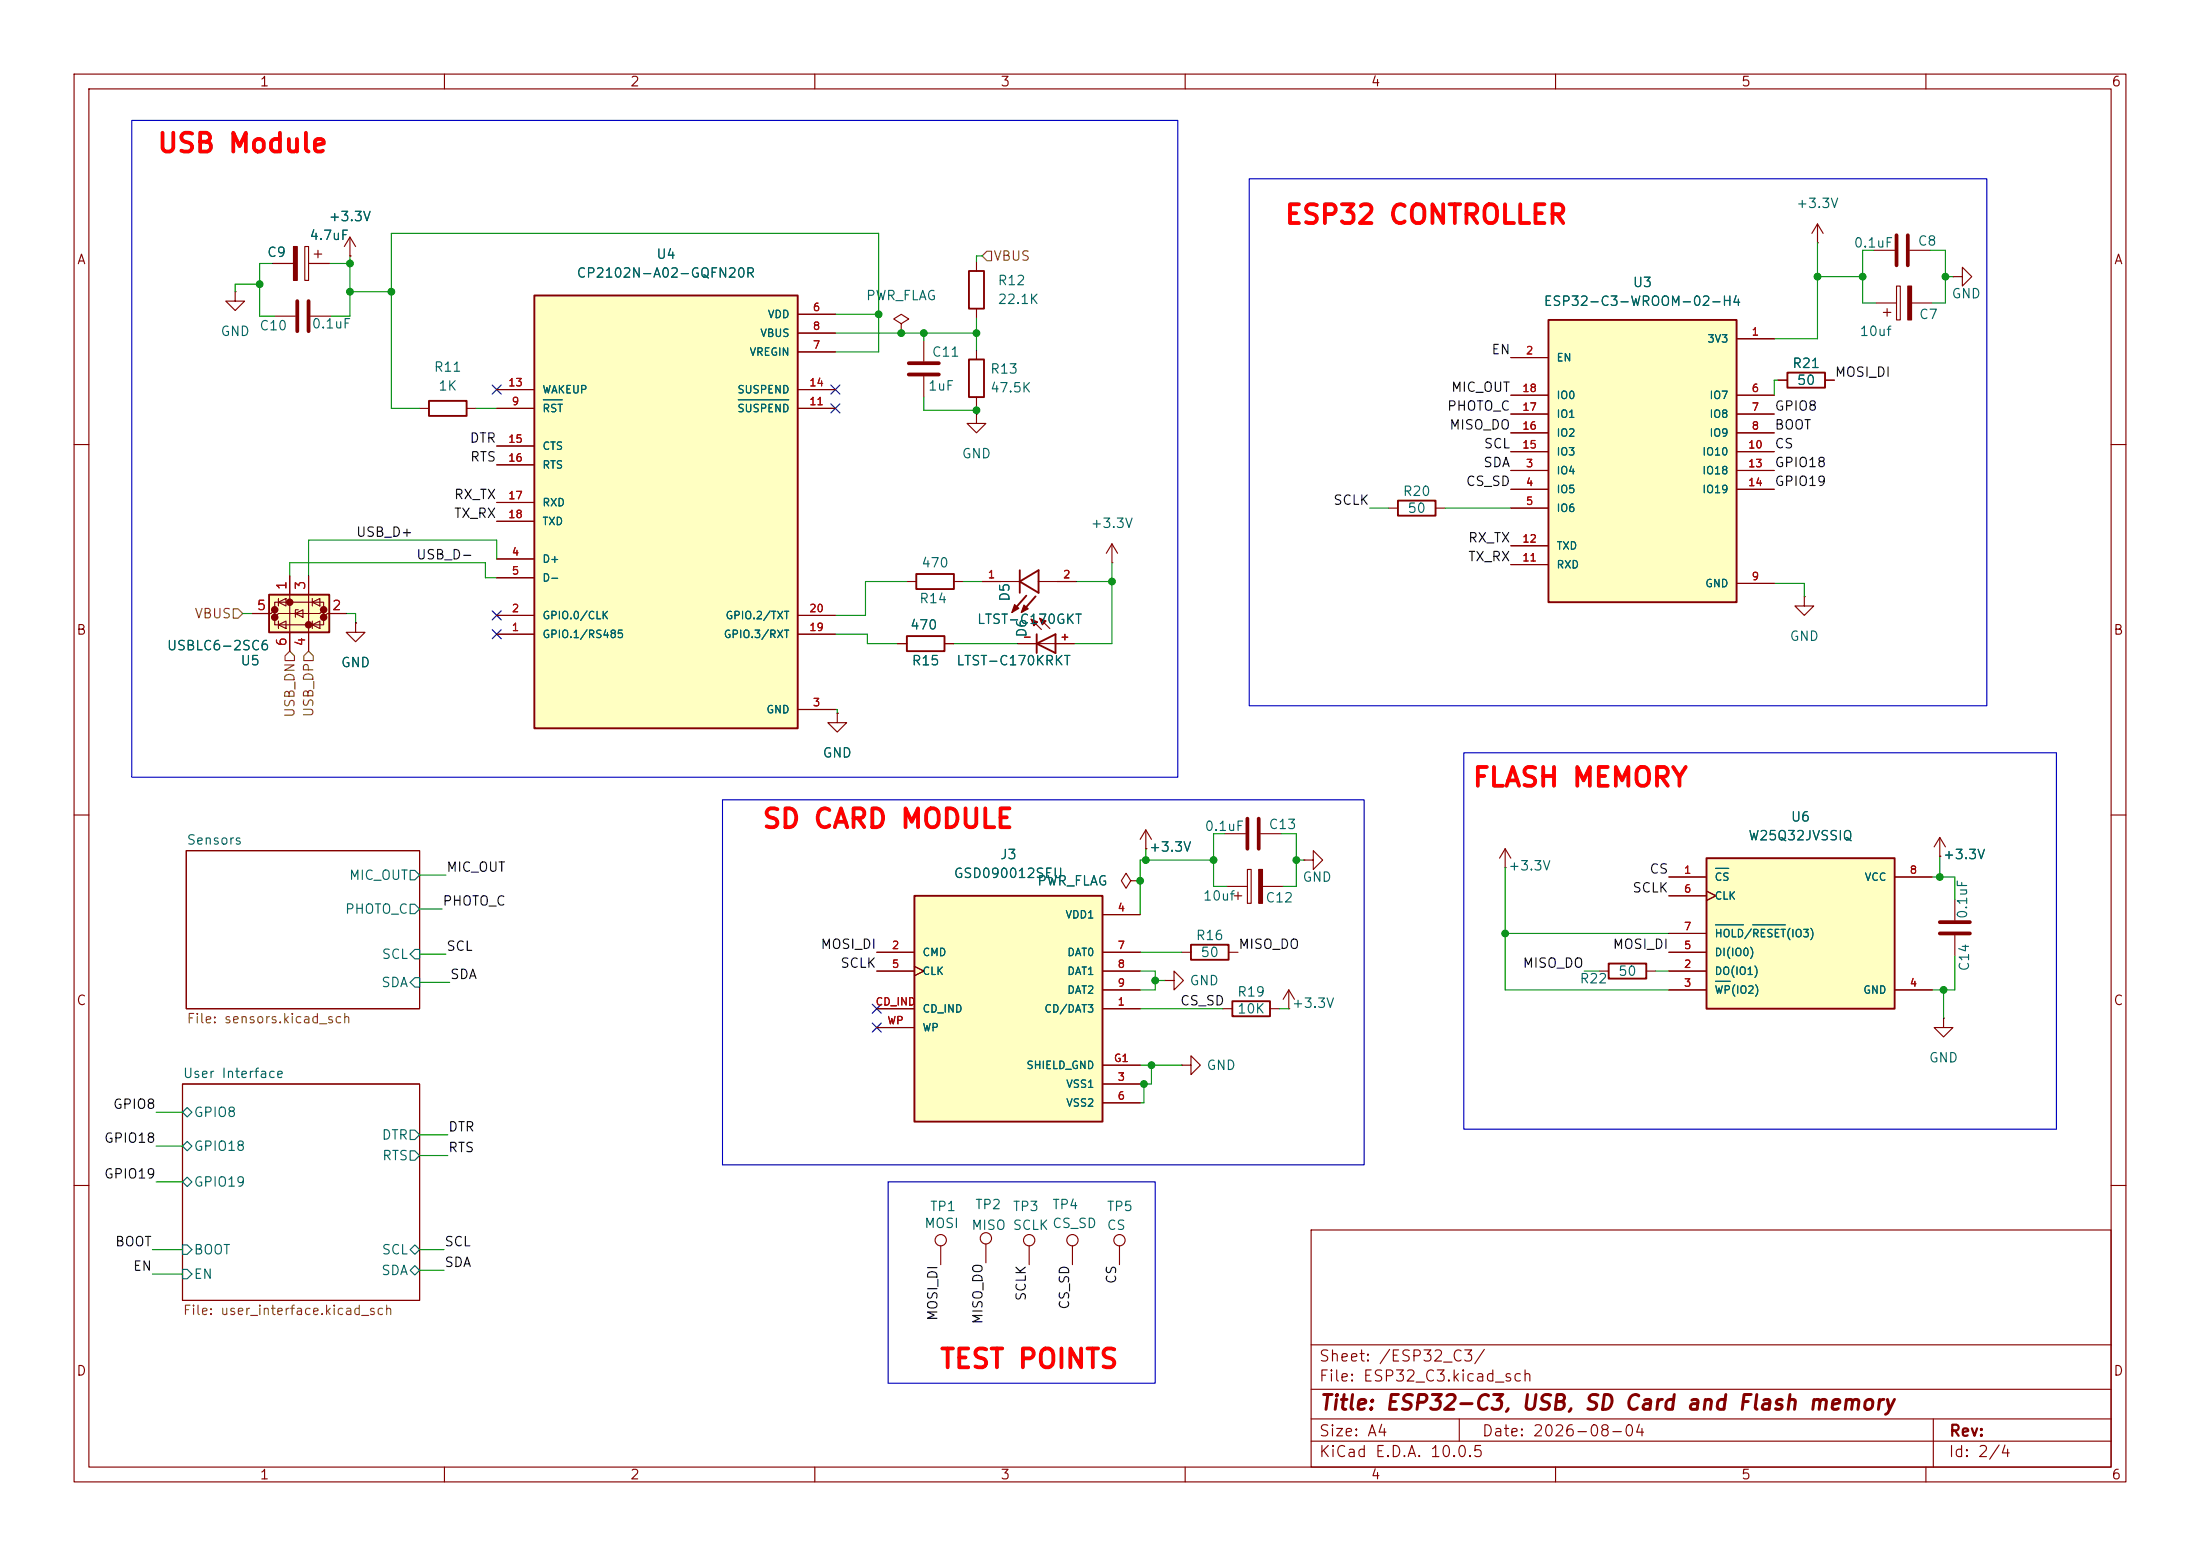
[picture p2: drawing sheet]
<svg xmlns="http://www.w3.org/2000/svg" width="297mm" height="210mm" viewBox="0 0 297 210" stroke-linecap="round" stroke-linejoin="round" font-family="sans-serif">
<g fill="none" stroke="#840000" stroke-width=".15">
<path d="M10 10h277v190h-277zM12 12h273v186h-273zM60 10v2M110 10v2M160 10v2M210 10v2M260 10v2M10 60h2M132.6 78.5h5.1M140.2 78.5h5.1M150.1 75.9h.1M150.1 73.4l-.7 1.3"/>
<path d="M150.1 73.4l.8 1.3M150.1 73.4v2.5M285 60h2M48 84.1v1.2h1.3l-1.3 1.3-1.3-1.3h1.3M48 84.1h.1M137.4 86.9h7.6M139.2 83.6l1.4 1.4M140.3 83.4l1.4 1.4M10 110h2M25.1 114.8h31.5v21.3h-31.5zM203.2 117.1h.1M203.2 114.6l-.8 1.2"/>
<path d="M203.2 114.6l.8 1.2M203.2 114.6v2.5M285 110h2M24.6 146.3h32v29.2h-32zM10 160h2M177 166h108v32h-108zM285 160h2M60 198v2M110 198v2M160 198v2M177 194.5h108M177 191.5h108"/>
<path d="M177 187.5h108M177 181.5h108M197 191.5v3M210 198v2M260 198v2M261 191.5v6.5"/>
</g>
<g fill="none" stroke="#006464" stroke-width=".15">
<path d="M55.4 117.5h.6l.6 .6-.6 .6h-.6zM55.4 122h.6l.6 .7-.6 .6h-.6zM55.4 132.6l.6-.6h.6v1.2h-.6zM56 128.1h.6v1.3h-.6l-.6-.6zM24.6 150.1l.7-.6 .6 .6-.6 .6zM24.6 154.7l.7-.6 .6 .6-.6 .6zM24.6 159.5l.7-.6 .6 .6-.6 .6zM55.4 152.5h.6l.6 .7-.6 .6h-.6zM55.4 155.3h.6l.6 .7-.6 .6h-.6zM24.6 168h.7l.6 .7-.6 .6h-.7zM24.6 171.3h.7l.6 .7-.6 .6h-.7zM55.4 168.7l.6-.7 .6 .7-.6 .6z"/>
<path d="M55.4 171.5l.6-.7 .6 .7-.6 .6z"/>
</g>
<path d="M137.7 78.5l2.5-1.5v3zM137.7 77v3M138.6 80.4l-1.8 2M139.8 80.5l-1.8 2M140 85.6v2.5M140 86.9l2.5-1.3v2.5z" fill="none" stroke="#840000" stroke-width=".25"/>
<g fill="#840000" stroke="#840000" stroke-width=".15">
<path d="M138.2 81.7l.6 .5-.9 .5z"/>
<path d="M137 81.6l.5 .5-.9 .6z"/>
<path d="M139.2 83.6l.9 .3-.5 .6z"/>
<path d="M140.3 83.4l.9 .4-.5 .5z"/>
</g>
<path d="M123.4 120.9h25.4v30.5h-25.4z" fill="#ffffc2"/>
<path d="M123.4 120.9h25.4v30.5h-25.4zM160.8 127.5h5.1v2h-5.1zM166.4 135.1h5v2.1h-5z" fill="none" stroke="#840000" stroke-width=".25"/>
<g fill="none" stroke="#840000" stroke-width=".15">
<path d="M121.7 43.7l1-.6-1-.7-1.1 .7 1.1 .6v1.3M121.7 45h.1M165.4 112.5h2.7M170.2 112.5h2.8M118.4 136.1h5M118.4 128.5h5M118.4 131.1h5M118.4 138.7h5M123.4 130.4l1.3 .7-1.3 .6M148.8 136.1h5.1M148.8 128.5h5.1M148.8 123.4h5.1"/>
<path d="M148.8 131.1h5.1M148.8 133.6h5.1M157.2 132.3h1.3v-1.2l1.3 1.2-1.3 1.3v-1.3M157.2 132.3h.1M159.5 128.5h1.3M165.1 136.1h1.3M165.9 128.5h1.2M171.4 136.1h1.3M174 136.1h.1M174 133.6l-.8 1.3M174 133.6l.8 1.3M174 133.6v2.5"/>
<path d="M148.8 146.3h5.1M148.8 148.8h5.1M148.8 143.8h5.1M159.5 143.8h1.3v-1.3l1.3 1.3-1.3 1.2v-1.2M159.5 143.8h.1M127 168.1v2.6"/>
<circle cx="127" cy="167.4" r=".76"/>
</g>
<path d="M168.4 110.5v4.1M169.9 110.5v4.1" fill="none" stroke="#840000" stroke-width=".51"/>
<path d="M209 43.2h25.4v38.1h-25.4z" fill="#ffffc2"/>
<path d="M209 43.2h25.4v38.1h-25.4zM241.3 50.3h5.1v2h-5.1zM188.7 67.6h5.1v2h-5.1zM217.2 130h5v2.1h-5z" fill="none" stroke="#840000" stroke-width=".25"/>
<g fill="none" stroke="#840000" stroke-width=".15">
<path d="M245.4 32.8h.1M245.4 30.2l-.8 1.3M245.4 30.2l.7 1.3M245.4 30.2v2.6M253 33.8h2.8M256 38.6h.5v4.6h-.5zM257.8 33.8h2.8M263.7 37.3h1.2v-1.2l1.3 1.2-1.3 1.3v-1.3M263.7 37.3h.1M131.8 55.9v1.3h1.3l-1.3 1.2-1.2-1.2h1.2M131.8 55.9h.1M204 48.3h5"/>
<path d="M204 53.3h5M204 55.9h5M204 58.4h5M234.4 45.7h5.1M234.4 53.3h5.1M234.4 55.9h5.1M234.4 58.4h5.1M240 51.3h1.3M246.4 51.3h1.2M253.2 40.9h2.8M254.3 42.2h1M254.8 41.7v1"/>
<path d="M258.1 40.9h2.8M187.5 68.6h1.2M193.8 68.6h1.3M204 63.5h5M204 66h5M204 68.6h5M204 61h5M204 76.2h5M204 73.7h5M234.4 63.5h5.1M234.4 66h5.1M234.4 78.7h5.1"/>
<path d="M234.4 61h5.1M243.6 80.5v1.3h1.3l-1.3 1.3-1.3-1.3h1.3M243.6 80.5h.1M165.6 119.6h2.8M168.4 117.3h.5v4.6h-.5zM170.4 119.6h2.8M176 116.1h1.3v-1.3l1.3 1.3-1.3 1.2v-1.2M176 116.1h.1M166.6 120.9h1M167.1 120.4v1M215.9 131.1h1.3M222.2 131.1h1.3"/>
<path d="M133.1 167.9v2.5M138.9 168.1v2.6M144.8 168.1v2.6"/>
<circle cx="133.1" cy="167.1" r=".76"/>
<circle cx="138.9" cy="167.4" r=".76"/>
<circle cx="144.8" cy="167.4" r=".76"/>
</g>
<path d="M256 31.8v4M257.6 31.8v4" fill="none" stroke="#840000" stroke-width=".51"/>
<g fill="#840000" stroke="#840000" stroke-width=".15">
<path d="M257.6 38.6h.5v4.6h-.5z"/>
<path d="M169.9 117.3h.5v4.6h-.5z"/>
</g>
<path d="M36.3 80.3h8.1v5h-8.1z" fill="#ffffc2"/>
<g fill="#840000" stroke="#840000" stroke-width=".51">
<circle cx="39.1" cy="81.3" r=".25"/>
<circle cx="37.1" cy="82.3" r=".25"/>
<circle cx="43.7" cy="82.3" r=".25"/>
<circle cx="37.1" cy="83.3" r=".25"/>
<circle cx="43.7" cy="83.3" r=".25"/>
<circle cx="41.7" cy="84.3" r=".25"/>
</g>
<g fill="none" stroke="#840000" stroke-width=".15">
<path d="M124.7 46v2.8M124.7 50.8v2.8M131.8 47.2v1.3M131.8 53.6v1.3M39.1 77.7v10.2M41.7 77.7v10.2M122.4 78.5h1.3M128.8 78.5h1.2M34 82.8h2.6l.5-.5v1l.5-.5h5.6l.5-.5v1l.5-.5h2.5M37.1 82.3v-1h6.6v1M37.1 83.3v1h6.6v-1M37.6 81.3l1-.5v1z"/>
<path d="M37.6 84.3l1-.5v1zM37.6 80.8v1M37.6 83.8v1M39.9 82.8l1-.5v1zM40.3 82.3h-.4v1M42.2 81.3l1-.5v1zM42.2 84.3l1-.5v1zM42.2 80.8v1M42.2 83.8v1M113 96.3v1.2h1.3l-1.3 1.3-1.2-1.3h1.2M113 96.3h.1M152.7 118.9l-.7-1-.6 1 .6 1 .7-1h1.2"/>
<path d="M153.9 118.9h.1M154.7 114.6h.1M154.7 112l-.8 1.3M154.7 112l.7 1.3M154.7 112v2.6M151.1 168.1v2.6"/>
<circle cx="151.1" cy="167.4" r=".76"/>
</g>
<path d="M130.8 48.5h2v5.1h-2zM123.7 77.5h5.1v2h-5.1zM36.3 80.3h8.1v5h-8.1z" fill="none" stroke="#840000" stroke-width=".25"/>
<path d="M122.7 49h4M122.7 50.5h4" fill="none" stroke="#840000" stroke-width=".51"/>
<path d="M72.1 39.9h35.6v58.4h-35.6z" fill="#ffffc2"/>
<path d="M72.1 39.9h35.6v58.4h-35.6zM130.8 36.6h2v5.1h-2zM57.9 54.1h5.1v2h-5.1zM122.4 85.9h5.1v2h-5.1z" fill="none" stroke="#840000" stroke-width=".25"/>
<g fill="none" stroke="#840000" stroke-width=".15">
<path d="M31.7 39.4v1.2h1.3l-1.3 1.3-1.2-1.3h1.2M31.7 39.4h.1M36.8 35.6h2.8M41.1 33.3h.6v4.5h-.6zM41.7 35.6h2.7M42.4 34.3h1M42.9 33.8v1M47.2 34.5h.1M47.2 32l-.7 1.3M47.2 32l.8 1.3M47.2 32v2.5M131.8 35.3v1.3"/>
<path d="M37.1 42.7h2.8M41.9 42.7h2.8M56.6 55.1h1.3M63 55.1h1.3M67.1 55.1h5M67.1 52.6h5M107.7 42.4h5.1M107.7 47.5h5.1M107.7 45h5.1M107.7 55.1h5.1M107.7 52.6h5.1M131.8 41.7v1.2"/>
<path d="M67.1 75.4h5M67.1 78h5M67.1 60.2h5M67.1 62.7h5M67.1 67.8h5M67.1 70.4h5M67.1 85.6h5M67.1 83.1h5M107.7 85.6h5.1M107.7 83.1h5.1M107.7 95.8h5.1M121.2 86.9h1.2"/>
<path d="M127.5 86.9h1.3"/>
</g>
<path d="M73.4 54h2.5M99.7 54h6.8" fill="none" stroke="#006464" stroke-width=".15"/>
<path d="M40.1 40.6v4.1M41.7 40.6v4.1" fill="none" stroke="#840000" stroke-width=".51"/>
<path d="M39.6 33.3h.5v4.5h-.5z" fill="#840000" stroke="#840000" stroke-width=".15"/>
<path d="M230.4 115.8h25.4v20.3h-25.4z" fill="#ffffc2"/>
<path d="M230.4 115.8h25.4v20.3h-25.4z" fill="none" stroke="#840000" stroke-width=".25"/>
<g fill="none" stroke="#840000" stroke-width=".15">
<path d="M36.8 35.6h2.8M41.7 35.6h2.7M47.2 34.5h.1M67.1 55.1h5M67.1 52.6h5M107.7 42.4h5.1M107.7 47.5h5.1M107.7 45h5.1M107.7 55.1h5.1M107.7 52.6h5.1M204 48.3h5M204 53.3h5"/>
<path d="M204 55.9h5M204 58.4h5M234.4 45.7h5.1M234.4 53.3h5.1M234.4 55.9h5.1M234.4 58.4h5.1M240 51.3h1.3M246.4 51.3h1.2M39.1 77.7v2.6M41.7 77.7v2.6M67.1 75.4h5M67.1 78h5"/>
<path d="M67.1 60.2h5M67.1 62.7h5M67.1 67.8h5M67.1 70.4h5M132.6 78.5h2.5M142.7 78.5h2.6M204 63.5h5M204 66h5M204 68.6h5M204 61h5M204 76.2h5M204 73.7h5"/>
<path d="M234.4 63.5h5.1M234.4 66h5.1M234.4 78.7h5.1M234.4 61h5.1M34 82.8h2.6M39.1 85.3v2.6M41.7 85.3v2.6M44.2 82.8h2.5M48 84.1h.1M67.1 85.6h5M67.1 83.1h5M107.7 85.6h5.1"/>
<path d="M107.7 83.1h5.1M107.7 95.8h5.1M113 96.3h.1M121.2 86.9h1.2M127.5 86.9h1.3M137.4 86.9h2.6M142.5 86.9h2.5M153.9 118.9h.1M154.7 114.6h.1M225.3 118.4h5.1M255.8 118.4h5.1M261.9 115.6h.1"/>
<path d="M261.9 113l-.8 1.3M261.9 113l.7 1.3M261.9 113v2.6M118.4 131.1h5M118.4 128.5h5M118.4 136.1h5M118.4 138.7h5M123.4 130.4l1.3 .7-1.3 .6M148.8 131.1h5.1M148.8 133.6h5.1M148.8 128.5h5.1M148.8 136.1h5.1"/>
<path d="M148.8 123.4h5.1M225.3 131.1h5.1M225.3 133.6h5.1M225.3 128.5h5.1M225.3 120.9h5.1M225.3 126h5.1M230.4 120.3l1.2 .6-1.2 .6M255.8 133.6h5.1M262.4 137.4v1.3h1.3l-1.3 1.3-1.3-1.3h1.3M262.4 137.4h.1M263.9 121.4v2.8M263.9 126.2v2.8"/>
<path d="M148.8 146.3h5.1M148.8 148.8h5.1M148.8 143.8h5.1"/>
</g>
<path d="M73.4 54h2.5M99.7 54h6.8M231.6 117.2h1.8M231.6 132.4h2M231.6 124.8h3.8M236.6 124.8h4.4" fill="none" stroke="#006464" stroke-width=".15"/>
<path d="M261.9 126h4M261.9 124.5h4" fill="none" stroke="#840000" stroke-width=".51"/>
<path d="M132.6 34.5l.6-.6h.7v1.3h-.7zM31.5 82.2h.6l.7 .6-.7 .6h-.6zM38.5 88.5l.6-.6 .7 .6v.7h-1.3zM41.7 87.9l.6 .6v.7h-1.3v-.7z" fill="none" stroke="#725600" stroke-width=".15"/>
<g fill="none" stroke="#009600" stroke-width=".15">
<path d="M35.1 38.4h-3.4v1M36.8 35.6h-1.7v7.1h2M44.4 35.6h2.8M47.2 34.5v8.2h-2.5M47.2 39.4h5.6M132.6 34.5h-.8v.8M245.4 32.8v12.9h-5.9M245.4 37.3h6.1M253 33.8h-1.5v7.1h1.7M260.6 33.8h2v7.1h-1.7M262.6 37.3h1.1M64.3 55.1h2.8"/>
<path d="M112.8 47.5h5.8v-16h-65.8v23.6h3.8M112.8 45h19M112.8 42.4h5.8M124.7 53.6v1.8h7.1M124.7 45v1M131.8 42.9v4.3M131.8 54.9v1M240 51.3h-.5v2M39.1 77.7v-1.8h26.4v2.1h1.6M67.1 75.4v-2.5h-25.4v4.8M122.4 78.5h-5.6v4.6h-4M130 78.5h2.6"/>
<path d="M145.3 78.5h4.8M150.1 75.9v11h-5.1M184.9 68.6h2.6M195.1 68.6h8.9M239.5 78.7h4.1v1.8M32.8 82.8h1.2M46.7 82.8h1.3v1.3M112.8 95.8h.2v.5M112.8 85.6h4.3v1.3h4.1M128.8 86.9h8.6M56.6 118.1h3.6M154.7 114.6v1.5"/>
<path d="M163.8 116.1h-9.9v7.3M165.4 112.5h-1.6v7.1h1.8M173 112.5h2v7.1h-1.8M175 116.1h1M203.2 117.1v16.5h22.1M260.9 118.4h3v3M261.9 115.6v2.8M56.6 132.6h4.1M56.6 128.8h3.6M56.6 122.7h3.1M153.9 131.1h2.1v2.5h-2.1M153.9 136.1h11.2"/>
<path d="M153.9 128.5h5.6M156 132.3h1.2M172.7 136.1h1.3M203.2 126h22.1M213.9 131.1h2M223.5 131.1h1.8M262.4 133.6v3.8M263.9 129v4.6h-3M21.1 159.5h3.5M21.1 150.1h3.5M21.1 154.7h3.5M56.6 153.2h3.9"/>
<path d="M56.6 156h3.9M153.9 143.8h5.6M154.4 146.3v2.5h-.5M155.4 143.8v2.5h-1.5M20.6 168.7h4M20.6 172h4M56.6 168.7h3.3M56.6 171.5h3.3"/>
</g>
<g fill="none" stroke="#000084" stroke-width=".15">
<path d="M66.4 52l1.3 1.2M67.7 52l-1.3 1.2M112.2 54.5l1.2 1.2M112.2 52l1.2 1.2M113.4 54.5l-1.2 1.2M113.4 52l-1.2 1.2M66.4 82.4l1.3 1.3M66.4 85l1.3 1.2M67.7 82.4l-1.3 1.3M67.7 85l-1.3 1.2M117.8 135.5l1.2 1.3M117.8 138.1l1.2 1.2"/>
<path d="M119 135.5l-1.2 1.3M119 138.1l-1.2 1.2"/>
</g>
<path d="M17.8 16.3h141.2v88.6h-141.2zM168.7 24.1h99.5v71.2h-99.5zM97.5 108h86.6v49.2h-86.6zM197.6 101.6h80v50.8h-80zM119.9 159.5h36.1v27.2h-36.1z" fill="none" stroke="#0000c2" stroke-width=".15"/>
<g fill="#009600" stroke="#009600" stroke-width=".14">
<circle cx="203.2" cy="126" r=".46"/>
<circle cx="175" cy="116.1" r=".46"/>
<circle cx="262.6" cy="37.3" r=".46"/>
<circle cx="251.5" cy="37.3" r=".46"/>
<circle cx="245.4" cy="37.3" r=".46"/>
<circle cx="262.4" cy="133.6" r=".46"/>
<circle cx="261.9" cy="118.4" r=".46"/>
<circle cx="47.2" cy="35.6" r=".46"/>
<circle cx="47.2" cy="39.4" r=".46"/>
<circle cx="52.8" cy="39.4" r=".46"/>
<circle cx="35.1" cy="38.4" r=".46"/>
<circle cx="150.1" cy="78.5" r=".46"/>
<circle cx="131.8" cy="55.4" r=".46"/>
<circle cx="121.7" cy="45" r=".46"/>
<circle cx="131.8" cy="45" r=".46"/>
<circle cx="118.6" cy="42.4" r=".46"/>
<circle cx="124.7" cy="45" r=".46"/>
<circle cx="156" cy="132.3" r=".46"/>
<circle cx="154.7" cy="116.1" r=".46"/>
<circle cx="163.8" cy="116.1" r=".46"/>
<circle cx="153.9" cy="118.9" r=".46"/>
<circle cx="154.4" cy="146.3" r=".46"/>
<circle cx="155.4" cy="143.8" r=".46"/>
</g>
<g font-size="2.5" fill="#f00">
<text x="21.1" y="21.2">USB Module</text>
<text x="173.3" y="30.9">ESP32 CONTROLLER</text>
<text x="198.7" y="106.8">FLASH MEMORY</text>
<text x="102.8" y="112.4">SD CARD MODULE</text>
<text x="126.7" y="185.3">TEST POINTS</text>
</g>
<text font-size="2" fill="#840000" x="178" y="190.8">Title: ESP32-C3, USB, SD Card and Flash memory</text>
<g font-size="1.5" fill="#840000">
<text x="178" y="184.1">Sheet: /ESP32_C3/</text>
<text x="178" y="186.8">File: ESP32_C3.kicad_sch</text>
<text x="178" y="197">KiCad E.D.A. 10.0.5</text>
<text x="178" y="194.2">Size: A4</text>
<text x="200" y="194.2">Date: 2026-08-04</text>
<text x="263" y="197">Id: 2/4</text>
<text x="263" y="194.2">Rev:</text>
</g>
<g font-size="1.3" fill="#840000">
<text x="35" y="12">1</text>
<text x="85" y="12">2</text>
<text x="135" y="12">3</text>
<text x="185" y="12">4</text>
<text x="235" y="12">5</text>
<text x="285" y="12">6</text>
<text x="10.3" y="36">A</text>
<text x="285.3" y="36">A</text>
<text x="10.2" y="86">B</text>
<text x="285.2" y="86">B</text>
<text x="10.2" y="136">C</text>
<text x="285.2" y="136">C</text>
<text x="10.2" y="186">D</text>
<text x="285.2" y="186">D</text>
<text x="35" y="200">1</text>
<text x="85" y="200">2</text>
<text x="135" y="200">3</text>
<text x="185" y="200">4</text>
<text x="235" y="200">5</text>
<text x="285" y="200">6</text>
</g>
<g font-size="1.3" fill="#006464">
<text x="242.4" y="28.4">+3.3V</text>
<text x="36" y="35">C9</text>
<text x="41.7" y="32.7">4.7uF</text>
<text x="44.3" y="30.2">+3.3V</text>
<text x="88.5" y="35.3">U4</text>
<text x="250.2" y="33.7">0.1uF</text>
<text x="258.8" y="33.5">C8</text>
<text x="77.8" y="37.8">CP2102N-A02-GQFN20R</text>
<text x="116.8" y="40.8">PWR_FLAG</text>
<text x="134.6" y="38.8">R12</text>
<text x="134.6" y="41.3">22.1K</text>
<text x="208.3" y="41.6">ESP32-C3-WROOM-02-H4</text>
<text x="220.3" y="39.1">U3</text>
<text x="263.4" y="40.6">GND</text>
<text x="29.7" y="45.7">GND</text>
<text x="34.9" y="44.9">C10</text>
<text x="42" y="44.7">0.1uF</text>
<text x="251" y="45.7">10uf</text>
<text x="259" y="43.4">C7</text>
<text x="58.5" y="50.5">R11</text>
<text x="59.1" y="53">1K</text>
<text x="125.2" y="53">1uF</text>
<text x="125.7" y="48.5">C11</text>
<text x="133.6" y="50.7">R13</text>
<text x="133.6" y="53.3">47.5K</text>
<text x="241.9" y="50">R21</text>
<text x="242.5" y="52.3">50</text>
<text x="129.8" y="62.2">GND</text>
<text x="147.1" y="71.6">+3.3V</text>
<text x="189.3" y="67.3">R20</text>
<text x="189.9" y="69.5">50</text>
<text x="124.3" y="76.9">470</text>
<text x="124" y="81.7">R14</text>
<text x="136.6" y="81.3" transform="rotate(-90 136.6 81.3)">D5</text>
<text x="22.4" y="88.1">USBLC6-2SC6</text>
<text x="122.8" y="85.3">470</text>
<text x="131.8" y="84.5">LTST-C170GKT</text>
<text x="138.9" y="86.1" transform="rotate(-90 138.9 86.1)">D6</text>
<text x="241.5" y="86.8">GND</text>
<text x="32.4" y="90.1">U5</text>
<text x="45.9" y="90.4">GND</text>
<text x="123" y="90.1">R15</text>
<text x="129" y="90.1">LTST-C170KRKT</text>
<text x="111" y="102.6">GND</text>
<text x="162.5" y="112.5">0.1uF</text>
<text x="171.2" y="112.2">C13</text>
<text x="235.9" y="113.7">W25Q32JVSSIQ</text>
<text x="241.7" y="111.2">U6</text>
<text x="25.1" y="114.3">Sensors</text>
<text x="47" y="119.1">MIC_OUT</text>
<text x="128.7" y="118.8">GSD090012SEU</text>
<text x="134.9" y="116.3">J3</text>
<text x="139.9" y="119.8">PWR_FLAG</text>
<text x="155" y="115.3">+3.3V</text>
<text x="175.8" y="119.3">GND</text>
<text x="203.5" y="117.8">+3.3V</text>
<text x="262.2" y="116.3">+3.3V</text>
<text x="46.5" y="123.6">PHOTO_C</text>
<text x="162.3" y="121.9">10uf</text>
<text x="170.7" y="122.1">C12</text>
<text x="265.9" y="124.1" transform="rotate(-90 265.9 124.1)">0.1uF</text>
<text x="51.4" y="129.7">SCL</text>
<text x="161.4" y="127.2">R16</text>
<text x="162" y="129.5">50</text>
<text x="266.1" y="131.2" transform="rotate(-90 266.1 131.2)">C14</text>
<text x="51.4" y="133.6">SDA</text>
<text x="160.5" y="133.3">GND</text>
<text x="166.9" y="134.8">R19</text>
<text x="166.9" y="137.1">10K</text>
<text x="174.3" y="136.3">+3.3V</text>
<text x="213.2" y="133">R22</text>
<text x="218.4" y="132">50</text>
<text x="260.3" y="143.7">GND</text>
<text x="24.6" y="145.8">User Interface</text>
<text x="162.8" y="144.7">GND</text>
<text x="26.1" y="151.1">GPIO8</text>
<text x="26.1" y="155.6">GPIO18</text>
<text x="51.4" y="154.1">DTR</text>
<text x="26.1" y="160.5">GPIO19</text>
<text x="51.5" y="156.9">RTS</text>
<text x="124.7" y="166.1">MOSI</text>
<text x="125.5" y="163.8">TP1</text>
<text x="131" y="166.3">MISO SCLK CS_SD</text>
<text x="131.6" y="163.5">TP2</text>
<text x="136.6" y="163.8">TP3</text>
<text x="142" y="163.5">TP4</text>
<text x="149.3" y="163.8">TP5</text>
<text x="149.3" y="166.3">CS</text>
<text x="26.1" y="169.6">BOOT</text>
<text x="26.1" y="172.9">EN</text>
<text x="51.4" y="172.4">SDA</text>
<text x="51.4" y="169.6">SCL</text>
</g>
<g font-size="1.3" fill="#725600">
<text x="134" y="35.5">VBUS</text>
<text x="26.2" y="83.8">VBUS</text>
<text x="40.1" y="96.9" transform="rotate(-90 40.1 96.9)">USB_DN</text>
<text x="42.6" y="96.9" transform="rotate(-90 42.6 96.9)">USB_DP</text>
<text x="25.1" y="138.4">File: sensors.kicad_sch</text>
<text x="24.6" y="177.8">File: user_interface.kicad_sch</text>
</g>
<g font-size="1.3" fill="#0f0f0f">
<text x="195.8" y="53.2">MIC_OUT</text>
<text x="201.3" y="48.1">EN</text>
<text x="247.6" y="51.2">MOSI_DI</text>
<text x="195.3" y="55.8">PHOTO_C</text>
<text x="195.6" y="58.3">MISO_DO</text>
<text x="239.5" y="58.3">BOOT</text>
<text x="239.5" y="55.8">GPIO8</text>
<text x="63.3" y="60.1">DTR</text>
<text x="63.4" y="62.6">RTS</text>
<text x="197.8" y="65.9">CS_SD</text>
<text x="200.2" y="63.4">SDA</text>
<text x="200.2" y="60.8">SCL</text>
<text x="239.5" y="65.9">GPIO19</text>
<text x="239.5" y="63.4">GPIO18</text>
<text x="239.5" y="60.8">CS</text>
<text x="61.2" y="67.7">RX_TX</text>
<text x="61.2" y="70.2">TX_RX</text>
<text x="179.9" y="68.5">SCLK</text>
<text x="48" y="72.8">USB_D+</text>
<text x="56.1" y="75.8">USB_D-</text>
<text x="198.1" y="76.1">TX_RX</text>
<text x="198.1" y="73.5">RX_TX</text>
<text x="60.2" y="118">MIC_OUT</text>
<text x="222.6" y="118.2">CS</text>
<text x="59.7" y="122.6">PHOTO_C</text>
<text x="220.3" y="120.8">SCLK</text>
<text x="60.2" y="128.6">SCL</text>
<text x="110.7" y="128.4">MOSI_DI</text>
<text x="113.4" y="130.9">SCLK</text>
<text x="167.1" y="128.4">MISO_DO</text>
<text x="205.5" y="130.9">MISO_DO</text>
<text x="217.6" y="128.4">MOSI_DI</text>
<text x="60.7" y="132.5">SDA</text>
<text x="159.2" y="136">CS_SD</text>
<text x="15.2" y="150">GPIO8</text>
<text x="14" y="154.6">GPIO18</text>
<text x="60.4" y="155.8">RTS</text>
<text x="60.4" y="153">DTR</text>
<text x="14" y="159.4">GPIO19</text>
<text x="15.4" y="168.5">BOOT</text>
<text x="17.9" y="171.8">EN</text>
<text x="59.9" y="171.3">SDA</text>
<text x="59.9" y="168.5">SCL</text>
<text x="151" y="173.4" transform="rotate(-90 151 173.4)">CS</text>
<text x="126.9" y="178.4" transform="rotate(-90 126.9 178.4)">MOSI_DI</text>
<text x="133" y="178.8" transform="rotate(-90 133 178.8)">MISO_DO</text>
<text x="138.8" y="175.7" transform="rotate(-90 138.8 175.7)">SCLK</text>
<text x="144.7" y="176.8" transform="rotate(-90 144.7 176.8)">CS_SD</text>
</g>
<g font-size="1.3" fill="#a90000">
<text x="34.6" y="82.7">5</text>
<text x="39" y="79.7" transform="rotate(-90 39 79.7)">1</text>
<text x="41.5" y="79.7" transform="rotate(-90 41.5 79.7)">3</text>
<text x="44.7" y="82.7">2</text>
<text x="39" y="87.3" transform="rotate(-90 39 87.3)">6</text>
<text x="41.5" y="87.3" transform="rotate(-90 41.5 87.3)">4</text>
</g>
<g font-size="1" fill="#006464">
<text x="102.6" y="45.7">VBUS</text>
<text x="103.6" y="43.2">VDD</text>
<text x="230.4" y="46.5">3V3</text>
<text x="73.2" y="53.3">WAKEUP</text>
<text x="99.5" y="53.3">SUSPEND</text>
<text x="101.1" y="48.3">VREGIN</text>
<text x="210.1" y="49">EN</text>
<text x="73.2" y="55.9">RST</text>
<text x="99.5" y="55.9">SUSPEND</text>
<text x="210.1" y="59.2">IO2</text>
<text x="210.1" y="56.6">IO1</text>
<text x="210.1" y="54.1">IO0</text>
<text x="230.7" y="54.1">IO7</text>
<text x="230.7" y="56.6">IO8</text>
<text x="230.7" y="59.2">IO9</text>
<text x="73.2" y="61">CTS</text>
<text x="73.2" y="63.5">RTS</text>
<text x="210.1" y="64.3">IO4</text>
<text x="210.1" y="61.7">IO3</text>
<text x="229.7" y="61.7">IO10</text>
<text x="229.7" y="64.3">IO18</text>
<text x="73.2" y="68.6">RXD</text>
<text x="73.2" y="71.1">TXD</text>
<text x="210.1" y="66.8">IO5</text>
<text x="210.1" y="69.3">IO6</text>
<text x="229.7" y="66.8">IO19</text>
<text x="73.2" y="76.2">D+</text>
<text x="210.1" y="77">RXD</text>
<text x="210.1" y="74.4">TXD</text>
<text x="73.2" y="83.8">GPIO.0/CLK</text>
<text x="73.2" y="78.7">D-</text>
<text x="97.9" y="83.8">GPIO.2/TXT</text>
<text x="230.1" y="79.5">GND</text>
<text x="73.2" y="86.4">GPIO.1/RS485</text>
<text x="97.6" y="86.4">GPIO.3/RXT</text>
<text x="103.4" y="96.5">GND</text>
<text x="231.4" y="119.1">CS</text>
<text x="251.7" y="119.1">VCC</text>
<text x="143.8" y="124.2">VDD1</text>
<text x="231.4" y="121.7">CLK</text>
<text x="124.5" y="129.3">CMD</text>
<text x="124.5" y="131.8">CLK</text>
<text x="144" y="129.3">DAT0</text>
<text x="144" y="131.8">DAT1</text>
<text x="231.4" y="131.8">DO(IO1)</text>
<text x="231.4" y="129.3">DI(IO0)</text>
<text x="231.4" y="126.8">HOLD/RESET(IO3)</text>
<text x="124.5" y="136.9">CD_IND</text>
<text x="140.9" y="136.9">CD/DAT3</text>
<text x="144" y="134.4">DAT2</text>
<text x="231.4" y="134.4">WP(IO2)</text>
<text x="251.5" y="134.4">GND</text>
<text x="124.5" y="139.5">WP</text>
<text x="138.5" y="144.5">SHIELD_GND</text>
<text x="143.9" y="147.1">VSS1</text>
<text x="143.9" y="149.6">VSS2</text>
</g>
<g font-size="1" fill="#a90000">
<text x="109.7" y="42.2">6</text>
<text x="109.7" y="47.3">7</text>
<text x="109.7" y="44.8">8</text>
<text x="236.4" y="45.5">1</text>
<text x="68.5" y="52.4">13</text>
<text x="109.2" y="52.4">14</text>
<text x="205.4" y="53.2">18</text>
<text x="205.9" y="48.1">2</text>
<text x="236.4" y="53.2">6</text>
<text x="69" y="54.9">9</text>
<text x="109.2" y="54.9">11</text>
<text x="205.4" y="58.2">16</text>
<text x="205.4" y="55.7">17</text>
<text x="236.4" y="55.7">7</text>
<text x="236.4" y="58.2">8</text>
<text x="68.5" y="60">15</text>
<text x="68.5" y="62.6">16</text>
<text x="205.4" y="60.8">15</text>
<text x="205.9" y="63.3">3</text>
<text x="205.9" y="65.9">4</text>
<text x="235.9" y="60.8">10</text>
<text x="235.9" y="63.3">13</text>
<text x="235.9" y="65.9">14</text>
<text x="68.5" y="67.6">17</text>
<text x="68.5" y="70.2">18</text>
<text x="205.9" y="68.4">5</text>
<text x="69" y="75.3">4</text>
<text x="69" y="77.8">5</text>
<text x="205.4" y="76">11</text>
<text x="205.4" y="73.5">12</text>
<text x="69" y="82.9">2</text>
<text x="109.2" y="82.9">20</text>
<text x="133.3" y="78.3">1</text>
<text x="143.4" y="78.3">2</text>
<text x="236.4" y="78.6">9</text>
<text x="69" y="85.4">1</text>
<text x="109.2" y="85.4">19</text>
<text x="138" y="86.7">-</text>
<text x="143" y="86.7">+</text>
<text x="109.7" y="95.6">3</text>
<text x="227.3" y="118.2">1</text>
<text x="257.7" y="118.2">8</text>
<text x="150.8" y="123.3">4</text>
<text x="227.3" y="120.7">6</text>
<text x="227.3" y="125.8">7</text>
<text x="120.3" y="128.3">2</text>
<text x="120.3" y="130.9">5</text>
<text x="150.8" y="128.3">7</text>
<text x="150.8" y="130.9">8</text>
<text x="227.3" y="130.9">2</text>
<text x="227.3" y="128.3">5</text>
<text x="118.1" y="136">CD_IND</text>
<text x="150.8" y="136">1</text>
<text x="150.8" y="133.4">9</text>
<text x="227.3" y="133.4">3</text>
<text x="257.7" y="133.4">4</text>
<text x="119.7" y="138.5">WP</text>
<text x="150.3" y="143.6">G1</text>
<text x="150.8" y="146.1">3</text>
<text x="150.8" y="148.7">6</text>
</g>
</svg>
